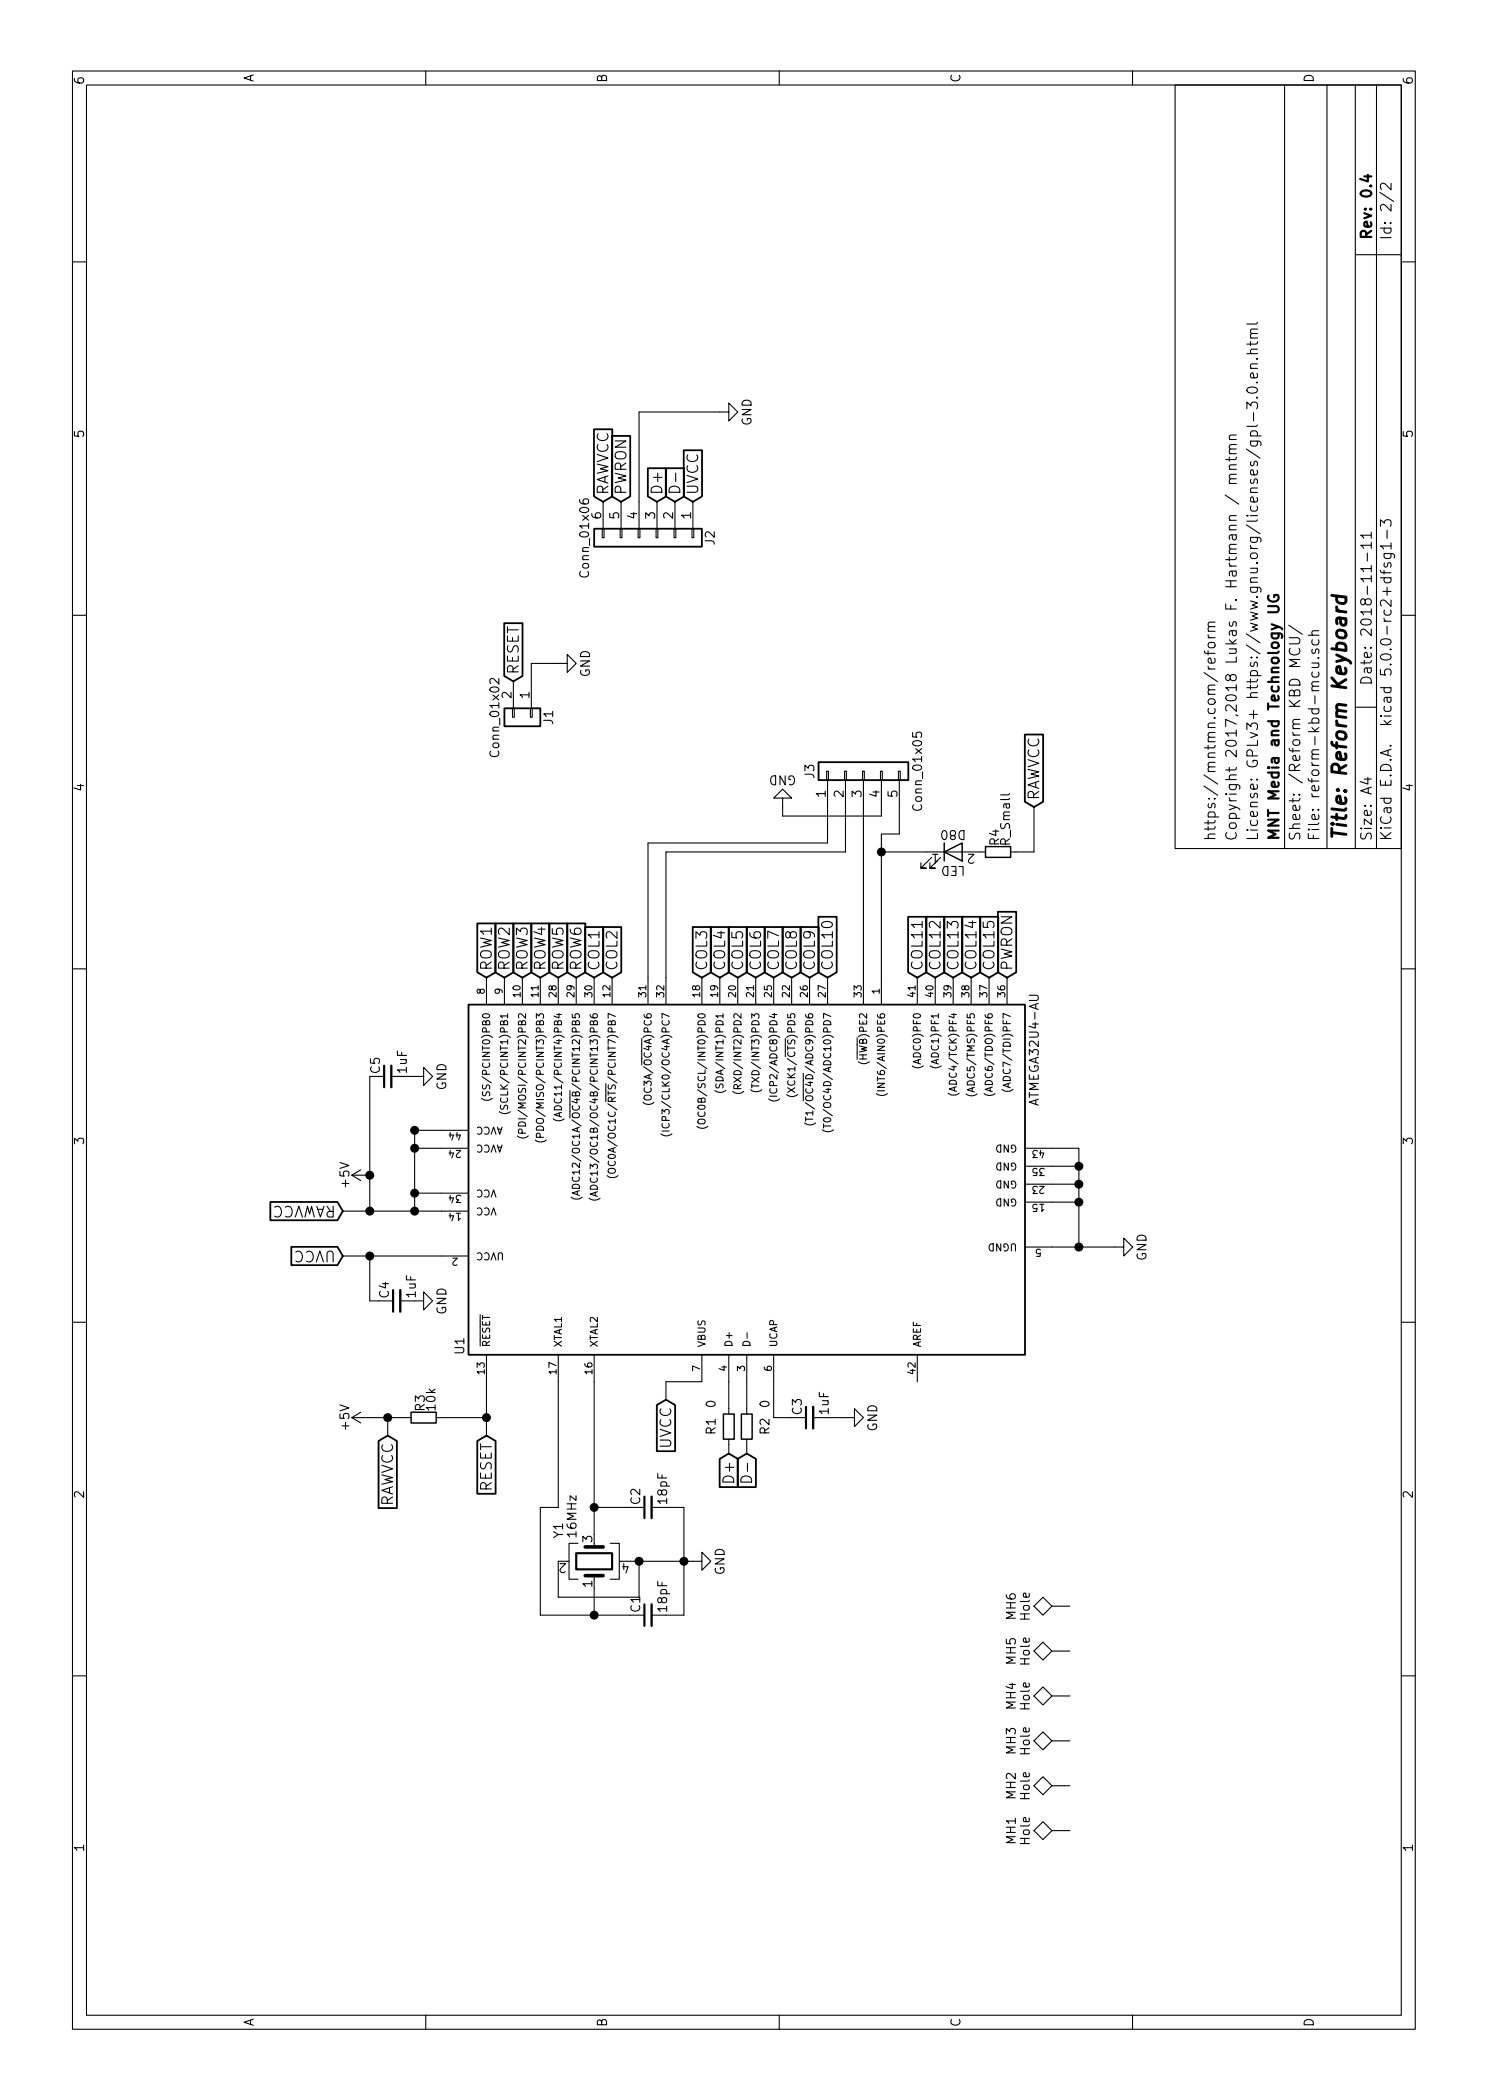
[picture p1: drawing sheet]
<svg xmlns="http://www.w3.org/2000/svg" width="210mm" height="297mm" viewBox="0 0 210 297" stroke-linecap="round" stroke-linejoin="round" font-family="sans-serif">
<g fill="none" stroke="#000" stroke-width=".15">
<path d="M10.3 10h189.9v277h-189.9zM12.2 12h186.1v273.1h-186.1zM60.2 10v2M110.3 10v2M160.2 10v2M166.3 12h32v108h-32zM181.8 12v108M187.8 12v108M191.8 12v108M194.8 12v108M10.3 37h1.9M191.8 36h6.5"/>
<path d="M195.2 27.2l2 1.3M196.8 25.9v1l-.8-.9a.4 .4 0 0 0-.7 .2v.4l.2 .2M198.3 37h1.9M103.1 58.3v1.2l1.3-1.2-1.3-1.3v1.3h-12.7v16.5M176.4 57.8v-.9l.6 .5 .1-.4 .2-.1 .5 .1 .1 .2v.4l-.1 .2M176.4 50h1.5M176.5 55a1 1 0 0 1 1.4 .1v.2a.94 .94 0 0 1-1.5 0zM176.9 52.1h1M176.9 48.3v.6M176.9 47.8h1M177.4 58.4v1.1M177.8 56.2h.1l-.1 .1v-.1h.1"/>
<path d="M177.8 54.1v-.1l.1 .1h-.1h.1M177.8 50.8v-.1l.1 .1h-.1h.1M177.8 52.8l.1 .4-.2 .3-.7-.1-.1-.2 .1-.4 .3-.1 .1 .8M177.9 51.5h-.9a.43 .43 0 0 0 .1 .6M177.9 49.4h-.8a.37 .37 0 0 0 0 .6M177.9 48.3v.2l-.2 .2h-1.3M177.9 47.2h-.8a.37 .37 0 0 0 0 .6M177.9 46.5l-.9 .1-.1 .4 .2 .2M177.9 45.6l-.2 .2h-1.3M82 70.7a.52 .52 0 0 0 .6 .6l.6-.1 .1-.1-.1-.4-.1-.1-.5 .1-.1 .4 .2 .2M85.2 74.8h.3v1.3h-.3zM85.3 71v3.8"/>
<path d="M87.8 74.8h.2v1.3h-.2zM87.9 71v3.8M90.3 74.8h.2v1.3h-.2zM92.8 74.8h.3v1.3h-.3zM93 71v3.8M94.7 69a.87 .87 0 0 1 1.5 .3v.3h-1.5zM95.4 74.8h.2v1.3h-.2zM95.5 71v3.8M95.6 66.9v1.2M97.9 74.8h.3v1.3h-.3zM98 71v3.8M173.3 70l2 1.3"/>
<path d="M173.9 68.4h1M173.9 66.4h1M173.9 64.7v.5M173.9 64.2h1M173.9 62.2h1M174.9 67.7h-.8a.39 .39 0 0 0 0 .7M174.9 67.1l-.9 .1-.1 .3 .2 .2M174.9 65.7l-.9 .1a.45 .45 0 0 0 .1 .6M174.9 64.7l-.1 .3h-.1h-1.3M174.9 63.5h-.8a.39 .39 0 0 0 0 .7M174.9 62.9h-.8a.34 .34 0 0 0-.2 .3 .34 .34 0 0 0 .2 .3M174.9 61.5l-.9 .1a.4 .4 0 0 0 .1 .6"/>
<path d="M177 61.7a.5 .5 0 0 1 .1-.7l.5-.1a.47 .47 0 0 1 .3 .6l-.1 .2M177.9 60.1l-.2 .2h-1.3M193.5 78.2v1.2M194 77.1h-1.5l.5 .5M194 75.7h-1.5l.5 .4M194 75.3v.8M194 76.7v.9M194 80v.9M195.3 74.4v-.9l.6 .5 .1-.4a.61 .61 0 0 1 .7 0l.1 .2v.4l-.1 .2M195.8 78.3h1.2a.42 .42 0 0 1 .3 .6M195.9 79.6a.37 .37 0 0 0 .1 .6h.1a.54 .54 0 0 0 .3-.6h.3l.1 .2-.1 .4M195.9 78.3a.48 .48 0 0 0 .1 .6l.1 .1 .6-.1a.48 .48 0 0 0 0-.6"/>
<path d="M196.3 75v1.2M196.8 77.2h-1.5l.5 .5M196.8 76.8v.9M10.3 87h1.9M70.6 96v.8l-.7-.8h-.2h-.3l-.1 .2v.3l.1 .2M72.6 96.4v3.8M80.3 93.8v1.3l1.2-1.3-1.2-1.2v1.2h-5.1v6.4M170.4 92.1l.1 .3h.2h1.2M170.9 94.2l.2 .4h.1M170.9 89.8l.1 .3 .2 .1M170.9 94.6h1M170.9 92.1v.5"/>
<path d="M170.9 90.2h1M170.9 89.3h1M171.1 90.9h.5a.39 .39 0 0 1 .3 .3 .39 .39 0 0 1-.3 .4h-.4a.41 .41 0 0 1-.1-.7zM171.9 93.1v.5l-.2 .2-.7-.1-.1-.1 .1-.5h.3l.1 .7M171.9 88.6h-.8a.39 .39 0 0 0 0 .7M171.9 88h-.8a.34 .34 0 0 0-.2 .3 .34 .34 0 0 0 .2 .3M182.3 88.4l2 1.3M182.4 90.2h1.2l.3 .3v.3l-.3 .3h-1.2M182.6 91.7a.6 .6 0 0 0 0 .8 .6 .6 0 0 0 .7 .1 .58 .58 0 0 0 .6-.3 .58 .58 0 0 0-.1-.6M183.9 93.3h-1.5l1.1 .5-1.1 .5h1.5M185.1 89.9h1.5M185.6 93.8h1"/>
<path d="M185.7 95.1a.53 .53 0 0 0 0 .6h.8a.53 .53 0 0 0 0-.6M185.7 91.9l-.1 .3 .1 .2h.2a.48 .48 0 0 0 .3-.5l.1-.1 .2 .1 .1 .1-.1 .4M185.7 90.5a.48 .48 0 0 0 .2 .7h.4a.48 .48 0 0 0 .2-.7M186.5 93.8a.38 .38 0 0 1-.1 .6h-.8M186.5 93.1v-.1l.1 .1h-.1h.1M186.6 89.2l-.9 .1a.4 .4 0 0 0 0 .6M194 80.4h-1.5l.3 .2 .2 .3M195.3 80.7l.1 .2 .1 .1h1.3M195.3 81.7h1.5M195.8 80.7v.5M195.9 81.7a.48 .48 0 0 0 .1 .7h.1h.6a.48 .48 0 0 0 0-.7M198.3 87h1.9"/>
<path d="M72.5 100.2h.3v1.3h-.3zM75.1 100.2h.2v1.3h-.2zM117 109.1h.2v1.2h-.2zM117.1 110.3v8.9h-25.4v22.9M119.5 109.1h.3v1.2h-.3zM119.6 110.3v10.2h-25.4v21.6M122 109.1h.3v1.2h-.3zM122.2 110.3v31.8M124.6 109.1h.2v1.2h-.2zM124.7 110.3v5.1h-14v-2.5h-1.2l1.2-1.3 1.3 1.3h-1.3M127.1 109.1h.3v1.2h-.3zM127.2 110.3v7.7h-2.5v24.1"/>
<path d="M129.1 103.6v.6l.6 .1-.1-.2 .1-.4 .2-.1h.4l.1 .2v.3l-.1 .2M146.3 114.2v6.3h-3.3M191.8 100h3M193 110.2h1M193.5 110v.9l-1-.3M10.3 137h1.9M68.8 138.3v3.8M71.4 138.3v3.8M73.9 138.3v3.8M76.4 138.3v3.8M79 138.3v3.8M81.5 138.3v3.8"/>
<path d="M84.1 138.3v3.8M86.6 138.3v3.8M99.3 138.3v3.8M101.8 138.3v3.8M104.4 138.3v3.8M106.9 138.3v3.8M109.5 138.3v3.8M112 138.3v3.8M114.5 138.3v3.8M117.1 138.3v3.8M124.7 120.5h14.7M129.8 138.3v3.8"/>
<path d="M131.8 121.3l-1.5 1.5h.8h-.8v-.8M132.3 138.3v3.8M133.1 121.3l-1.5 1.5h.7h-.7v-.8M134.9 138.3v3.8M137.4 138.3v3.8M139.9 138.3v3.8M142.5 138.3v3.8M198.3 137h1.9M52.3 152.3v19M55.4 152.3h4.5v-1.3l1.3 1.3-1.3 1.2v-1.2M66.3 159.9h-7.6v11.4M68.1 155.4a1.2 1.2 0 0 0 1.6 0"/>
<path d="M68.3 154.4v.6h.4l.1-.5 .3-.1 .2 .2-.1 .4M70.7 157.2a1.2 1.2 0 0 0 1.5 0M70.9 156.3v.6h.3l.2-.5 .2-.1 .2 .2v.4M73.5 158.8a.54 .54 0 0 1 .6-.1 .54 .54 0 0 1 .3 .6h-1.1zM75.9 159.4a.55 .55 0 0 1 .7-.1 .55 .55 0 0 1 .3 .6h-1zM78.3 158.3a1.2 1.2 0 0 0 1.5 0M79.1 157.4v.5M79.4 157.3l-1 .4 1 .3M91 155.9a1.13 1.13 0 0 0 1.5 0M91.3 155a.7 .7 0 0 1 .8 .2v.2a.65 .65 0 0 1-1 0zM93.7 160h1M93.7 158.9a.4 .4 0 0 0 .1 .5 .4 .4 0 0 0 .4 .1l.4-.1 .1-.3-.1-.2"/>
<path d="M98.6 159.3a1.2 1.2 0 0 0 1.5 0M98.8 158.4a.69 .69 0 0 1 1 .1v.2l-.2 .2-.5 .1-.3-.2zM98.8 157.3a.47 .47 0 0 0 .4 .6 .47 .47 0 0 0 .5-.6M101.1 154.2a1.2 1.2 0 0 0 1.6 0M101.3 153.3l.1 .6h.3l.1-.5 .3-.1 .2 .2v.4M103.7 154.4a1.13 1.13 0 0 0 1.5 0M104.4 154l-.1-.5-.1-.1-.3 .1-.1 .5h1M104.8 153.4l-.4 .4M106.2 154.1a1.2 1.2 0 0 0 1.6 0M106.4 153.3v.6M106.4 153.6h1M108.8 155.4a1.13 1.13 0 0 0 1.5 0"/>
<path d="M108.9 155.1h1M109 154a.47 .47 0 0 0 .4 .6 .47 .47 0 0 0 .5-.6h-.1M111.3 154.8a1.2 1.2 0 0 0 1.5 0M111.4 153.9l1.1 .6M112.5 153.9l-1.1 .6M113.8 158.8a1.2 1.2 0 0 0 1.6 0M114 158v.6M114 158.3h1M115 157.4h-1l.3 .3M115 157.1v.6M116.4 159.8a1.2 1.2 0 0 0 1.5 0M116.5 159v.5"/>
<path d="M116.5 159.3h1M116.6 158.2a.57 .57 0 0 1 .9 .2 .57 .57 0 0 1-1 0zM124 154.7a1.2 1.2 0 0 0 1.5 0M124.1 154.3h1.1M129.1 150.8a1.2 1.2 0 0 0 1.5 0M131.6 150.8a1.2 1.2 0 0 0 1.6 0M134.2 154.6a1.2 1.2 0 0 0 1.5 0M135 153.8v.5M135.3 153.7l-1 .3 1 .4M136.7 154.7a1.2 1.2 0 0 0 1.5 0M137.6 153.9v.5M137.9 153.8l-1.1 .3 1.1 .4"/>
<path d="M139.2 154.7a1.2 1.2 0 0 0 1.6 0M140.1 153.9v.4M140.4 153.8l-1 .3 1 .3M141.8 154.1a1.2 1.2 0 0 0 1.5 0M142.6 153.3v.5M142.9 153.2l-1 .3 1 .4M48.5 177.7h17.8M48.5 171.3h17.8M49.8 166.2l1.2 .8M49.8 166.2h2.5M51 165.5l-1.2 .7M52.3 177.7v6.3h1.3"/>
<path d="M58.7 162.4h7.6M58.7 168.8h7.6M73.2 160.7a1.13 1.13 0 0 0 1.5 0M73.9 160.3l-.1-.5-.1-.1-.3 .1-.1 .5h1.1M75.7 161.3a1.2 1.2 0 0 0 1.6 0M76.4 160.9v-.5l-.2-.1h-.2l-.1 .6h1M80.8 169.3a1.2 1.2 0 0 0 1.6 0M81 166.5a.4 .4 0 0 0 .1 .5 .4 .4 0 0 0 .4 .1 .37 .37 0 0 0 .4-.2 .37 .37 0 0 0 0-.4M81.1 167.6a.56 .56 0 0 1 .6-.1 .56 .56 0 0 1 .3 .6h-1zM81.7 168.5v.5M82 168.4l-1 .3 1 .4M83.4 169.5a1.2 1.2 0 0 0 1.5 0"/>
<path d="M83.6 166.6a.49 .49 0 0 0 .3 .7 .49 .49 0 0 0 .6-.5l-.1-.2M83.6 167.7a.54 .54 0 0 1 .6 0 .54 .54 0 0 1 .3 .5h-1zM84.2 168.6v.5M84.5 168.6l-1 .3 1 .3M85.9 166.3a1.2 1.2 0 0 0 1.5 0M86.1 164.2a.47 .47 0 0 0 .4 .7 .47 .47 0 0 0 .5-.6v-.1M86.2 165.3a.7 .7 0 0 1 .9 .2l-.1 .3a.62 .62 0 0 1-1-.1zM93.5 160.4a1.2 1.2 0 0 0 1.6 0M145 176.4h14v-1.3l1.3 1.3-1.3 1.3v-1.3M145 167.5h7.6M145 162.4h7.6v14M145 170h7.6"/>
<path d="M145 165h7.6M10.3 187h1.9M51 199.8l-1.2 .7M56.6 184h3.3v-1.3l1.3 1.3-1.3 1.3v-1.3M68.8 191.6v11.5M79 191.6v21.6h-2.6v15.3h12.7M84.1 191.6v25.4M99.3 191.6v3.8h-5.1v2.6M103.1 191.6v8.4M105.2 189.8a.54 .54 0 0 1 .6 0 .54 .54 0 0 1 .3 .5h-1zM105.7 191.6v8.4M105.7 188.5v.8"/>
<path d="M109.5 191.6v8.9h2.5M129.8 191.6v3.8M198.3 187h1.9M49.8 200.5h8.4M49.8 200.5l1.2 .8M54.9 200.5v2.6M61.7 200.5h7.1M81.8 218.3h-1.3v5.1h1.3M84.1 213.2h5M84.1 218.3v.5M86.4 218.3h1.2v5.1h-1.2M92.2 213.2h4.6v15.3h-4.6"/>
<path d="M103.1 203.6v2M105 208.9a.8 .8 0 0 1 .9-.1 .8 .8 0 0 1 .4 .8h-1.5v-.3zM105.7 203.6v2M105.8 207v1.1M115.1 200.5h5.8v-1.3l1.3 1.3-1.3 1.3v-1.3M10.3 237h1.9M79 220.8v5.1h11.4v-5.1M84.1 222.9v.5M84.1 224.6v3.9M89.1 220.8h10.2v-1.2l1.3 1.2-1.3 1.3v-1.3M147.6 238.6l1.2 1.3-1.2 1.3-1.3-1.3zM147.6 232.3l1.2 1.2-1.2 1.3-1.3-1.3z"/>
<path d="M147.6 225.9l1.2 1.3-1.2 1.3-1.3-1.3zM148.8 239.9h2.6M148.8 233.5h2.6M148.8 227.2h2.6M198.3 237h1.9M147.6 257.7l1.2 1.2-1.2 1.3-1.3-1.3zM147.6 251.3l1.2 1.3-1.2 1.3-1.3-1.3zM147.6 245l1.2 1.2-1.2 1.3-1.3-1.3zM148.8 258.9h2.6M148.8 252.6h2.6M148.8 246.2h2.6M60.2 285.1v1.9"/>
<path d="M110.3 285.1v1.9M160.2 285.1v1.9"/>
</g>
<path d="M193 25h1M193.5 24.7v1l-1-.4M179.4 85.7h1.2l.3 .3v.3l-.3 .3h-1.2M179.5 84.2a.69 .69 0 0 0 .2 .8 .69 .69 0 0 0 .9 0 .54 .54 0 0 0 .2-.8h-.5v.3M54.4 150.7v3.1M55.6 182.5v3M114 199v3M81.5 219.7h5.1v2.3h-5.1zM91.2 211.7v3M91.2 226.9v3.1" fill="none" stroke="#000" stroke-width=".3"/>
<path d="M188.4 84.2l2 .3M189.1 85.8a.54 .54 0 0 0 .4 .6M189.1 86.4l1.3 .2M189.2 84.3a.68 .68 0 0 0 .3 1l.6 .1 .2-.2 .1-.1-.1-.6" fill="none" stroke="#000" stroke-width=".41"/>
<path d="M55.4 150.7v3.1M56.6 182.5v3M115.1 199v3M92.2 211.7v3M92.2 226.9v3.1" fill="none" stroke="#000" stroke-width=".33"/>
<g fill="none" stroke="#000" stroke-width=".25">
<path d="M84 60.7h2.6v9.5l-1.3 .8-1.3-.8zM84.1 74.8h15.2v2.5h-15.2zM86.6 61.7h2.6v8.5l-1.3 .8-1.3-.8zM91.7 66.2h2.6v4l-1.3 .8-1.3-.8zM94.2 66.2h2.6v4l-1.3 .8-1.3-.8zM96.7 63.7h2.6v6.5l-1.3 .8-1.3-.8zM71.3 88.1h2.6v7.5l-1.3 .8-1.3-.8zM71.4 100.2h5v2.5h-5zM115.8 107.8h12.7v2.5h-12.7zM145 103.9h2.6v9.5l-1.3 .8-1.3-.8zM67.5 130.6h2.6v6.9l-1.3 .8-1.3-.8zM70.1 130.6h2.6v6.9l-1.3 .8-1.3-.8z"/>
<path d="M72.6 130.6h2.6v6.9l-1.3 .8-1.3-.8zM75.2 130.6h2.5v6.9l-1.3 .8-1.2-.8zM77.7 130.6h2.6v6.9l-1.3 .8-1.3-.8zM80.2 130.6h2.6v6.9l-1.3 .8-1.3-.8zM82.8 131.1h2.6v6.4l-1.3 .8-1.3-.8zM85.3 131.1h2.6v6.4l-1.3 .8-1.3-.8zM98 131.1h2.6v6.4l-1.3 .8-1.3-.8zM100.6 131.1h2.5v6.4l-1.3 .8-1.2-.8zM103.1 131.1h2.6v6.4l-1.3 .8-1.3-.8zM105.6 131.1h2.6v6.4l-1.3 .8-1.3-.8zM108.2 131.1h2.6v6.4l-1.3 .8-1.3-.8zM110.7 131.1h2.6v6.4l-1.3 .8-1.3-.8z"/>
<path d="M113.3 131.1h2.5v6.4l-1.3 .8-1.2-.8zM115.8 129.7h2.6v7.8l-1.3 .8-1.3-.8zM128.5 129.7h2.6v7.8l-1.3 .8-1.3-.8zM131 129.7h2.6v7.8l-1.3 .8-1.3-.8zM133.6 129.7h2.6v7.8l-1.3 .8-1.3-.8zM136.1 129.7h2.6v7.8l-1.3 .8-1.3-.8zM138.7 129.7h2.5v7.8l-1.3 .8-1.2-.8zM141.2 129h2.6v8.5l-1.3 .8-1.3-.8zM66.3 142.1h78.7v49.5h-78.7zM38.2 170h9.5l.8 1.3-.8 1.3h-9.5zM41.2 176.4h6.5l.8 1.3-.8 1.3h-6.5zM92.9 198.7l1.3-.7 1.3 .7v6.6h-2.6z"/>
<path d="M53.6 203.8l1.3-.7 1.3 .7v9.5h-2.6zM67.5 203.8l1.3-.7 1.3 .7v7.5h-2.6zM101.8 206.4l1.3-.8 1.3 .8v3.9h-2.6zM104.4 206.4l1.3-.8 1.3 .8v3.9h-2.6z"/>
</g>
<path d="M133.6 119.2v2.6M139.4 119.7h3.6v1.6h-3.6zM133.6 120.5l2.5-1.3v2.6zM58.2 199.8h3.5v1.5h-3.5zM102.4 200h1.5v3.6h-1.5zM104.9 200h1.5v3.6h-1.5z" fill="none" stroke="#000" stroke-width=".2"/>
<path d="M82.8 218.8h2.5M82.8 222.9h2.5" fill="none" stroke="#000" stroke-width=".51"/>
<g fill="#000" stroke="#000" stroke-width=".25">
<circle cx="124.7" cy="120.5" r=".51"/>
<circle cx="58.7" cy="159.9" r=".51"/>
<circle cx="52.3" cy="171.3" r=".51"/>
<circle cx="52.3" cy="177.7" r=".51"/>
<circle cx="52.3" cy="166.2" r=".51"/>
<circle cx="58.7" cy="171.3" r=".51"/>
<circle cx="58.7" cy="162.4" r=".51"/>
<circle cx="58.7" cy="168.8" r=".51"/>
<circle cx="152.6" cy="167.5" r=".51"/>
<circle cx="152.6" cy="165" r=".51"/>
<circle cx="152.6" cy="170" r=".51"/>
<circle cx="152.6" cy="176.4" r=".51"/>
<circle cx="54.9" cy="200.5" r=".51"/>
<circle cx="68.8" cy="200.5" r=".51"/>
<circle cx="84.1" cy="213.2" r=".51"/>
<circle cx="84.1" cy="228.5" r=".51"/>
<circle cx="90.4" cy="220.8" r=".51"/>
<circle cx="96.8" cy="220.8" r=".51"/>
</g>
<text font-size="2.8" x="190.5" y="119" transform="rotate(-90 190.5 119)">Title: Reform Keyboard</text>
<g font-size="2.1">
<text x="194.1" y="34" transform="rotate(-90 194.1 34)">Rev: 0.4</text>
<text x="196.9" y="34" transform="rotate(-90 196.9 34)">Id: 2/2</text>
<text x="86.1" y="70.1" transform="rotate(-90 86.1 70.1)">RAWVCC</text>
<text x="88.6" y="70.1" transform="rotate(-90 88.6 70.1)">PWRON</text>
<text x="93.7" y="70.1" transform="rotate(-90 93.7 70.1)">D+</text>
<text x="98.8" y="70.1" transform="rotate(-90 98.8 70.1)">UVCC</text>
<text x="73.4" y="95.5" transform="rotate(-90 73.4 95.5)">RESET</text>
<text x="194.1" y="97" transform="rotate(-90 194.1 97)">Date: 2018-11-11</text>
<text x="147.1" y="113.2" transform="rotate(-90 147.1 113.2)">RAWVCC</text>
<text x="172" y="119" transform="rotate(-90 172 119)">https://mntmn.com/reform</text>
<text x="175" y="119" transform="rotate(-90 175 119)">Copyright 2017,2018 Lukas F. Hartmann / mntmn</text>
<text x="178" y="119" transform="rotate(-90 178 119)">License: GPLv3+ https://www.gnu.org/licenses/gpl-3.0.en.html</text>
<text x="181" y="119" transform="rotate(-90 181 119)">MNT Media and Technology UG</text>
<text x="184" y="119" transform="rotate(-90 184 119)">Sheet: /Reform KBD MCU/</text>
<text x="186.7" y="119" transform="rotate(-90 186.7 119)">File: reform-kbd-mcu.sch</text>
<text x="194.1" y="119" transform="rotate(-90 194.1 119)">Size: A4</text>
<text x="196.9" y="119" transform="rotate(-90 196.9 119)">KiCad E.D.A. kicad 5.0.0-rc2+dfsg1-3</text>
<text x="69.6" y="137.4" transform="rotate(-90 69.6 137.4)">ROW1</text>
<text x="72.1" y="137.4" transform="rotate(-90 72.1 137.4)">ROW2</text>
<text x="74.7" y="137.4" transform="rotate(-90 74.7 137.4)">ROW3</text>
<text x="77.2" y="137.4" transform="rotate(-90 77.2 137.4)">ROW4</text>
<text x="79.8" y="137.4" transform="rotate(-90 79.8 137.4)">ROW5</text>
<text x="82.3" y="137.4" transform="rotate(-90 82.3 137.4)">ROW6</text>
<text x="84.8" y="137.4" transform="rotate(-90 84.8 137.4)">COL1</text>
<text x="87.4" y="137.4" transform="rotate(-90 87.4 137.4)">COL2</text>
<text x="100.1" y="137.4" transform="rotate(-90 100.1 137.4)">COL3</text>
<text x="102.6" y="137.4" transform="rotate(-90 102.6 137.4)">COL4</text>
<text x="105.2" y="137.4" transform="rotate(-90 105.2 137.4)">COL5</text>
<text x="107.7" y="137.4" transform="rotate(-90 107.7 137.4)">COL6</text>
<text x="110.2" y="137.4" transform="rotate(-90 110.2 137.4)">COL7</text>
<text x="112.8" y="137.4" transform="rotate(-90 112.8 137.4)">COL8</text>
<text x="115.3" y="137.4" transform="rotate(-90 115.3 137.4)">COL9</text>
<text x="117.9" y="137.4" transform="rotate(-90 117.9 137.4)">COL10</text>
<text x="130.6" y="137.4" transform="rotate(-90 130.6 137.4)">COL11</text>
<text x="133.1" y="137.4" transform="rotate(-90 133.1 137.4)">COL12</text>
<text x="135.6" y="137.4" transform="rotate(-90 135.6 137.4)">COL13</text>
<text x="138.2" y="137.4" transform="rotate(-90 138.2 137.4)">COL14</text>
<text x="140.7" y="137.4" transform="rotate(-90 140.7 137.4)">COL15</text>
<text x="143.3" y="137.4" transform="rotate(-90 143.3 137.4)">PWRON</text>
<text x="47.6" y="170.5" transform="rotate(180 47.6 170.5)">RAWVCC</text>
<text x="47.6" y="176.9" transform="rotate(180 47.6 176.9)">UVCC</text>
<text x="95" y="204.9" transform="rotate(-90 95 204.9)">UVCC</text>
<text x="103.9" y="209.3" transform="rotate(-90 103.9 209.3)">D+</text>
<text x="55.6" y="213.5" transform="rotate(-90 55.6 213.5)">RAWVCC</text>
<text x="69.6" y="211.1" transform="rotate(-90 69.6 211.1)">RESET</text>
</g>
<g font-size="1.8">
<text x="35.9" y="11.7" transform="rotate(-90 35.9 11.7)">A</text>
<text x="85.9" y="11.7" transform="rotate(-90 85.9 11.7)">B</text>
<text x="135.9" y="11.7" transform="rotate(-90 135.9 11.7)">C</text>
<text x="185.9" y="11.7" transform="rotate(-90 185.9 11.7)">D</text>
<text x="11.9" y="12.1" transform="rotate(-90 11.9 12.1)">6</text>
<text x="199.9" y="12.1" transform="rotate(-90 199.9 12.1)">6</text>
<text x="11.9" y="62" transform="rotate(-90 11.9 62)">5</text>
<text x="106.3" y="60.2" transform="rotate(-90 106.3 60.2)">GND</text>
<text x="199.9" y="62" transform="rotate(-90 199.9 62)">5</text>
<text x="85.1" y="73.4" transform="rotate(-90 85.1 73.4)">6</text>
<text x="87.6" y="73.4" transform="rotate(-90 87.6 73.4)">5</text>
<text x="90.2" y="73.4" transform="rotate(-90 90.2 73.4)">4</text>
<text x="92.7" y="73.4" transform="rotate(-90 92.7 73.4)">3</text>
<text x="95.2" y="73.4" transform="rotate(-90 95.2 73.4)">2</text>
<text x="97.8" y="73.4" transform="rotate(-90 97.8 73.4)">1</text>
<text x="101.1" y="77" transform="rotate(-90 101.1 77)">J2</text>
<text x="83.4" y="81.3" transform="rotate(-90 83.4 81.3)">Conn_01x06</text>
<text x="83.5" y="95.8" transform="rotate(-90 83.5 95.8)">GND</text>
<text x="72.4" y="98.8" transform="rotate(-90 72.4 98.8)">2</text>
<text x="74.9" y="98.8" transform="rotate(-90 74.9 98.8)">1</text>
<text x="70.7" y="106.7" transform="rotate(-90 70.7 106.7)">Conn_01x02</text>
<text x="78.3" y="102.4" transform="rotate(-90 78.3 102.4)">J1</text>
<text x="11.9" y="112.1" transform="rotate(-90 11.9 112.1)">4</text>
<text x="112.7" y="109.7" transform="rotate(180 112.7 109.7)">GND</text>
<text x="115.2" y="110" transform="rotate(-90 115.2 110)">J3</text>
<text x="116.8" y="112.7" transform="rotate(-90 116.8 112.7)">1</text>
<text x="119.4" y="112.7" transform="rotate(-90 119.4 112.7)">2</text>
<text x="121.9" y="112.7" transform="rotate(-90 121.9 112.7)">3</text>
<text x="124.5" y="112.7" transform="rotate(-90 124.5 112.7)">4</text>
<text x="127" y="112.7" transform="rotate(-90 127 112.7)">5</text>
<text x="199.9" y="112.1" transform="rotate(-90 199.9 112.1)">4</text>
<text x="130.5" y="114.3" transform="rotate(-90 130.5 114.3)">Conn_01x05</text>
<text x="136.5" y="117.4" transform="rotate(180 136.5 117.4)">D80</text>
<text x="141.4" y="119.5" transform="rotate(-90 141.4 119.5)">R4</text>
<text x="142.9" y="119.3" transform="rotate(-90 142.9 119.3)">R_Small</text>
<text x="132.8" y="120.8" transform="rotate(180 132.8 120.8)">1</text>
<text x="136.6" y="122.5" transform="rotate(180 136.6 122.5)">LED</text>
<text x="137.9" y="120.8" transform="rotate(180 137.9 120.8)">2</text>
<text x="53.8" y="151.8" transform="rotate(-90 53.8 151.8)">C5</text>
<text x="57.6" y="151.8" transform="rotate(-90 57.6 151.8)">1uF</text>
<text x="63.2" y="154.2" transform="rotate(-90 63.2 154.2)">GND</text>
<text x="147" y="156" transform="rotate(-90 147 156)">ATMEGA32U4-AU</text>
<text x="11.9" y="162" transform="rotate(-90 11.9 162)">3</text>
<text x="49.4" y="167.8" transform="rotate(-90 49.4 167.8)">+5V</text>
<text x="199.9" y="162" transform="rotate(-90 199.9 162)">3</text>
<text x="162.2" y="178.3" transform="rotate(-90 162.2 178.3)">GND</text>
<text x="55" y="183.6" transform="rotate(-90 55 183.6)">C4</text>
<text x="58.8" y="183.5" transform="rotate(-90 58.8 183.5)">1uF</text>
<text x="63.2" y="186" transform="rotate(-90 63.2 186)">GND</text>
<text x="65.7" y="191.5" transform="rotate(-90 65.7 191.5)">U1</text>
<text x="49.4" y="202.1" transform="rotate(-90 49.4 202.1)">+5V</text>
<text x="60.1" y="199.6" transform="rotate(-90 60.1 199.6)">R3</text>
<text x="61.6" y="199.4" transform="rotate(-90 61.6 199.4)">10k</text>
<text x="101.3" y="202.9" transform="rotate(-90 101.3 202.9)">R1</text>
<text x="101.3" y="199" transform="rotate(-90 101.3 199)">0</text>
<text x="108.9" y="202.9" transform="rotate(-90 108.9 202.9)">R2</text>
<text x="108.9" y="199" transform="rotate(-90 108.9 199)">0</text>
<text x="113.5" y="200.1" transform="rotate(-90 113.5 200.1)">C3</text>
<text x="117.3" y="200" transform="rotate(-90 117.3 200)">1uF</text>
<text x="124.1" y="202.5" transform="rotate(-90 124.1 202.5)">GND</text>
<text x="11.9" y="212.1" transform="rotate(-90 11.9 212.1)">2</text>
<text x="90.6" y="212.8" transform="rotate(-90 90.6 212.8)">C2</text>
<text x="94.4" y="212.6" transform="rotate(-90 94.4 212.6)">18pF</text>
<text x="199.9" y="212.1" transform="rotate(-90 199.9 212.1)">2</text>
<text x="79.7" y="217.5" transform="rotate(-90 79.7 217.5)">Y1</text>
<text x="80.1" y="221.1" transform="rotate(180 80.1 221.1)">2</text>
<text x="81.6" y="217.3" transform="rotate(-90 81.6 217.3)">16MHz</text>
<text x="83.8" y="218.1" transform="rotate(-90 83.8 218.1)">3</text>
<text x="89" y="221.1" transform="rotate(180 89 221.1)">4</text>
<text x="83.8" y="224.5" transform="rotate(-90 83.8 224.5)">1</text>
<text x="94.4" y="227.9" transform="rotate(-90 94.4 227.9)">18pF</text>
<text x="102.5" y="222.8" transform="rotate(-90 102.5 222.8)">GND</text>
<text x="90.6" y="228" transform="rotate(-90 90.6 228)">C1</text>
<text x="143.7" y="229" transform="rotate(-90 143.7 229)">MH6</text>
<text x="145.7" y="229.1" transform="rotate(-90 145.7 229.1)">Hole</text>
<text x="143.7" y="235.4" transform="rotate(-90 143.7 235.4)">MH5</text>
<text x="145.7" y="235.4" transform="rotate(-90 145.7 235.4)">Hole</text>
<text x="143.7" y="241.7" transform="rotate(-90 143.7 241.7)">MH4</text>
<text x="145.7" y="241.8" transform="rotate(-90 145.7 241.8)">Hole</text>
<text x="143.7" y="248.1" transform="rotate(-90 143.7 248.1)">MH3</text>
<text x="145.7" y="248.1" transform="rotate(-90 145.7 248.1)">Hole</text>
<text x="143.7" y="254.4" transform="rotate(-90 143.7 254.4)">MH2</text>
<text x="145.7" y="254.5" transform="rotate(-90 145.7 254.5)">Hole</text>
<text x="11.9" y="262" transform="rotate(-90 11.9 262)">1</text>
<text x="143.7" y="260.8" transform="rotate(-90 143.7 260.8)">MH1</text>
<text x="145.7" y="260.8" transform="rotate(-90 145.7 260.8)">Hole</text>
<text x="199.9" y="262" transform="rotate(-90 199.9 262)">1</text>
<text x="35.9" y="286.7" transform="rotate(-90 35.9 286.7)">A</text>
<text x="85.9" y="286.7" transform="rotate(-90 85.9 286.7)">B</text>
<text x="135.9" y="286.7" transform="rotate(-90 135.9 286.7)">C</text>
<text x="185.9" y="286.7" transform="rotate(-90 185.9 286.7)">D</text>
</g>
<g font-size="1.4">
<text x="68.6" y="140.6" transform="rotate(-90 68.6 140.6)">8</text>
<text x="71.1" y="140.6" transform="rotate(-90 71.1 140.6)">9</text>
<text x="73.7" y="141" transform="rotate(-90 73.7 141)">10</text>
<text x="76.2" y="141" transform="rotate(-90 76.2 141)">11</text>
<text x="78.7" y="141" transform="rotate(-90 78.7 141)">28</text>
<text x="81.3" y="141" transform="rotate(-90 81.3 141)">29</text>
<text x="83.8" y="141" transform="rotate(-90 83.8 141)">30</text>
<text x="86.4" y="141" transform="rotate(-90 86.4 141)">12</text>
<text x="91.4" y="141" transform="rotate(-90 91.4 141)">31</text>
<text x="94" y="141" transform="rotate(-90 94 141)">32</text>
<text x="99.1" y="141" transform="rotate(-90 99.1 141)">18</text>
<text x="101.6" y="141" transform="rotate(-90 101.6 141)">19</text>
<text x="104.1" y="141" transform="rotate(-90 104.1 141)">20</text>
<text x="106.7" y="141" transform="rotate(-90 106.7 141)">21</text>
<text x="109.2" y="141" transform="rotate(-90 109.2 141)">25</text>
<text x="111.8" y="141" transform="rotate(-90 111.8 141)">22</text>
<text x="114.3" y="141" transform="rotate(-90 114.3 141)">26</text>
<text x="116.8" y="141" transform="rotate(-90 116.8 141)">27</text>
<text x="121.9" y="141" transform="rotate(-90 121.9 141)">33</text>
<text x="124.5" y="140.6" transform="rotate(-90 124.5 140.6)">1</text>
<text x="129.5" y="141" transform="rotate(-90 129.5 141)">41</text>
<text x="132.1" y="141" transform="rotate(-90 132.1 141)">40</text>
<text x="134.6" y="141" transform="rotate(-90 134.6 141)">39</text>
<text x="137.2" y="141" transform="rotate(-90 137.2 141)">38</text>
<text x="139.7" y="141" transform="rotate(-90 139.7 141)">37</text>
<text x="142.2" y="141" transform="rotate(-90 142.2 141)">36</text>
<text x="69.3" y="154.1" transform="rotate(-90 69.3 154.1)">(SS/PCINT0)PB0</text>
<text x="92.2" y="155.1" transform="rotate(-90 92.2 155.1)">(OC3A/OC4A)PC6</text>
<text x="102.4" y="153.2" transform="rotate(-90 102.4 153.2)">(SDA/INT1)PD1</text>
<text x="104.9" y="153.2" transform="rotate(-90 104.9 153.2)">(RXD/INT2)PD2</text>
<text x="107.4" y="153.1" transform="rotate(-90 107.4 153.1)">(TXD/INT3)PD3</text>
<text x="110" y="154.2" transform="rotate(-90 110 154.2)">(ICP2/ADC8)PD4</text>
<text x="112.5" y="153.8" transform="rotate(-90 112.5 153.8)">(XCK1/CTS)PD5</text>
<text x="122.7" y="150.1" transform="rotate(-90 122.7 150.1)">(HWB)PE2</text>
<text x="125.2" y="153.4" transform="rotate(-90 125.2 153.4)">(INT6/AIN0)PE6</text>
<text x="130.3" y="150.5" transform="rotate(-90 130.3 150.5)">(ADC0)PF0</text>
<text x="132.8" y="150.5" transform="rotate(-90 132.8 150.5)">(ADC1)PF1</text>
<text x="135.4" y="153.8" transform="rotate(-90 135.4 153.8)">(ADC4/TCK)PF4</text>
<text x="137.9" y="153.9" transform="rotate(-90 137.9 153.9)">(ADC5/TMS)PF5</text>
<text x="140.5" y="153.9" transform="rotate(-90 140.5 153.9)">(ADC6/TDO)PF6</text>
<text x="143" y="153.2" transform="rotate(-90 143 153.2)">(ADC7/TDI)PF7</text>
<text x="65.2" y="160.1" transform="rotate(180 65.2 160.1)">44</text>
<text x="71.3" y="161.9" transform="rotate(180 71.3 161.9)">AVCC</text>
<text x="71.3" y="159.4" transform="rotate(180 71.3 159.4)">AVCC</text>
<text x="71.9" y="156.1" transform="rotate(-90 71.9 156.1)">(SCLK/PCINT1)PB1</text>
<text x="74.4" y="158.6" transform="rotate(-90 74.4 158.6)">(PDI/MOSI/PCINT2)PB2</text>
<text x="77" y="159.3" transform="rotate(-90 77 159.3)">(PDO/MISO/PCINT3)PB3</text>
<text x="79.5" y="156.9" transform="rotate(-90 79.5 156.9)">(ADC11/PCINT4)PB4</text>
<text x="94.7" y="158.4" transform="rotate(-90 94.7 158.4)">(ICP3/CLK0/OC4A)PC7</text>
<text x="99.8" y="157.4" transform="rotate(-90 99.8 157.4)">(OC0B/SCL/INT0)PD0</text>
<text x="115.1" y="157" transform="rotate(-90 115.1 157)">(T1/OC4D/ADC9)PD6</text>
<text x="117.6" y="157.8" transform="rotate(-90 117.6 157.8)">(T0/OC4D/ADC10)PD7</text>
<text x="144" y="161.9" transform="rotate(180 144 161.9)">GND</text>
<text x="65.2" y="162.7" transform="rotate(180 65.2 162.7)">24</text>
<text x="82" y="166.3" transform="rotate(-90 82 166.3)">(ADC12/OC1A/OC4B/PCINT12)PB5</text>
<text x="84.6" y="166.3" transform="rotate(-90 84.6 166.3)">(ADC13/OC1B/OC4B/PCINT13)PB6</text>
<text x="87.1" y="163.7" transform="rotate(-90 87.1 163.7)">(OC0A/OC1C/RTS/PCINT7)PB7</text>
<text x="144" y="167" transform="rotate(180 144 167)">GND</text>
<text x="144" y="164.5" transform="rotate(180 144 164.5)">GND</text>
<text x="147.7" y="167.8" transform="rotate(180 147.7 167.8)">23</text>
<text x="147.7" y="162.7" transform="rotate(180 147.7 162.7)">43</text>
<text x="147.7" y="165.2" transform="rotate(180 147.7 165.2)">35</text>
<text x="65.2" y="171.6" transform="rotate(180 65.2 171.6)">14</text>
<text x="65.2" y="169" transform="rotate(180 65.2 169)">34</text>
<text x="70.3" y="170.8" transform="rotate(180 70.3 170.8)">VCC</text>
<text x="70.3" y="168.3" transform="rotate(180 70.3 168.3)">VCC</text>
<text x="144" y="169.5" transform="rotate(180 144 169.5)">GND</text>
<text x="147.7" y="170.3" transform="rotate(180 147.7 170.3)">15</text>
<text x="64.8" y="177.9" transform="rotate(180 64.8 177.9)">2</text>
<text x="71.3" y="177.2" transform="rotate(180 71.3 177.2)">UVCC</text>
<text x="144" y="175.9" transform="rotate(180 144 175.9)">UGND</text>
<text x="147.3" y="176.6" transform="rotate(180 147.3 176.6)">5</text>
<text x="69.3" y="190.6" transform="rotate(-90 69.3 190.6)">RESET</text>
<text x="79.5" y="190.6" transform="rotate(-90 79.5 190.6)">XTAL1</text>
<text x="84.6" y="190.6" transform="rotate(-90 84.6 190.6)">XTAL2</text>
<text x="99.8" y="190.6" transform="rotate(-90 99.8 190.6)">VBUS</text>
<text x="103.6" y="190.6" transform="rotate(-90 103.6 190.6)">D+</text>
<text x="110" y="190.6" transform="rotate(-90 110 190.6)">UCAP</text>
<text x="130.3" y="190.6" transform="rotate(-90 130.3 190.6)">AREF</text>
<text x="68.6" y="194.3" transform="rotate(-90 68.6 194.3)">13</text>
<text x="78.7" y="194.3" transform="rotate(-90 78.7 194.3)">17</text>
<text x="83.8" y="194.3" transform="rotate(-90 83.8 194.3)">16</text>
<text x="99.1" y="193.9" transform="rotate(-90 99.1 193.9)">7</text>
<text x="102.9" y="193.9" transform="rotate(-90 102.9 193.9)">4</text>
<text x="105.4" y="193.9" transform="rotate(-90 105.4 193.9)">3</text>
<text x="109.2" y="193.9" transform="rotate(-90 109.2 193.9)">6</text>
<text x="129.5" y="194.3" transform="rotate(-90 129.5 194.3)">42</text>
</g>
</svg>
